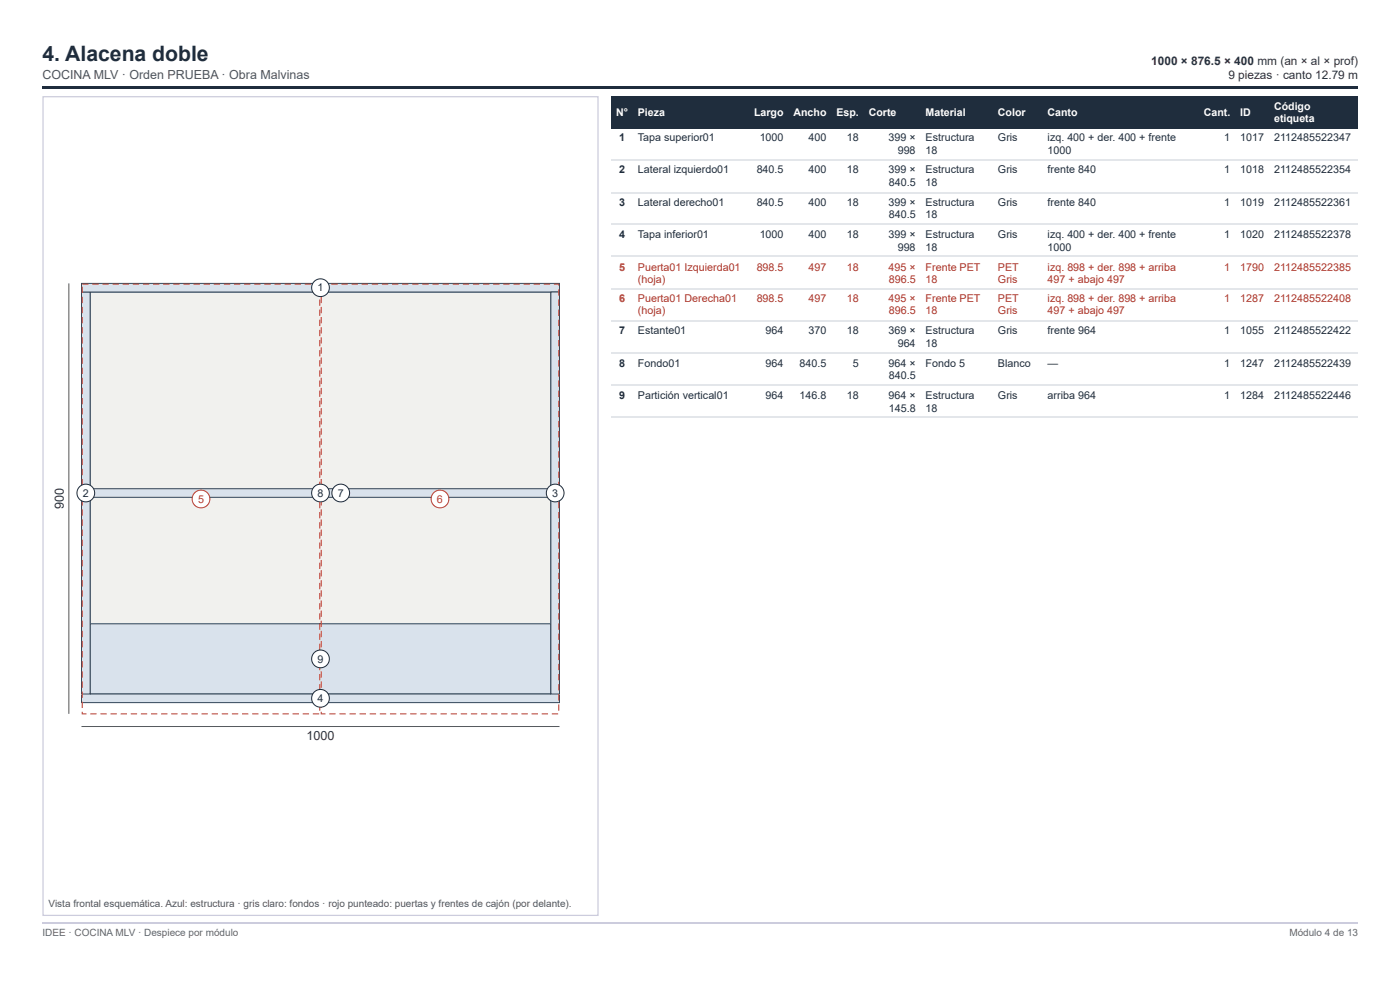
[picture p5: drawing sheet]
<svg xmlns="http://www.w3.org/2000/svg" width="297mm" height="210mm" viewBox="0 0 297 210" stroke-linecap="round" stroke-linejoin="round" font-family="sans-serif">
<path d="M9 18.3h279v.5h-279z" fill="#1f2d3d"/>
<path d="M9.1 20.5h117.8v173.6h-117.8z" fill="none" stroke="#ccd" stroke-width=".26"/>
<path d="M19.1 61.9h97.8v85.2h-97.8z" fill="#f1f1ee"/>
<path d="M19.1 61.9h97.8v85.2h-97.8z" fill="none" stroke="#34495e" stroke-width=".21"/>
<path d="M19.1 132.3h97.8v14.8h-97.8z" fill="#d9e2ec"/>
<path d="M19.1 132.3h97.8v14.8h-97.8z" fill="none" stroke="#34495e" stroke-width=".21"/>
<path d="M19.1 103.6h97.8v1.8h-97.8z" fill="#d9e2ec"/>
<path d="M19.1 103.6h97.8v1.8h-97.8z" fill="none" stroke="#34495e" stroke-width=".21"/>
<path d="M17.3 147.1h101.4v1.9h-101.4z" fill="#d9e2ec"/>
<path d="M17.3 147.1h101.4v1.9h-101.4z" fill="none" stroke="#34495e" stroke-width=".21"/>
<path d="M17.3 61.9h1.8v85.2h-1.8z" fill="#d9e2ec"/>
<path d="M17.3 61.9h1.8v85.2h-1.8z" fill="none" stroke="#34495e" stroke-width=".21"/>
<path d="M17.3 60.1h101.4v1.8h-101.4z" fill="#d9e2ec"/>
<path d="M17.3 60.1h101.4v1.8h-101.4z" fill="none" stroke="#34495e" stroke-width=".21"/>
<path d="M116.9 61.9h1.8v85.2h-1.8z" fill="#d9e2ec"/>
<path d="M116.9 61.9h1.8v85.2h-1.8z" fill="none" stroke="#34495e" stroke-width=".21"/>
<g fill="#c0392b">
<path d="M19.6 60.1h1.3v.2h-1.3zM21.7 60.1h1.4v.2h-1.4zM23.9 60.1h1.3v.2h-1.3zM26 60.1h1.4v.2h-1.4zM28.2 60.1h1.3v.2h-1.3zM30.3 60.1h1.4v.2h-1.4zM32.5 60.1h1.3v.2h-1.3zM34.6 60.1h1.4v.2h-1.4zM36.8 60.1h1.3v.2h-1.3zM38.9 60.1h1.3v.2h-1.3zM41.1 60.1h1.3v.2h-1.3zM43.2 60.1h1.3v.2h-1.3zM45.3 60.1h1.4v.2h-1.4zM47.5 60.1h1.3v.2h-1.3zM49.6 60.1h1.4v.2h-1.4zM51.8 60.1h1.3v.2h-1.3zM53.9 60.1h1.4v.2h-1.4zM56.1 60.1h1.3v.2h-1.3zM58.2 60.1h1.4v.2h-1.4zM60.4 60.1h1.3v.2h-1.3zM62.5 60.1h1.4v.2h-1.4zM64.7 60.1h1.3v.2h-1.3zM66.8 60.1h1.2v.4h-.3l.1-.3v.1h-1zM67.7 61.3h.3v1.4h-.3zM67.7 63.5h.3v1.3h-.3zM67.7 65.6h.3v1.4h-.3zM67.7 67.8h.3v1.3h-.3zM67.7 69.9h.3v1.4h-.3zM67.7 72.1h.3v1.3h-.3zM67.7 74.2h.3v1.4h-.3zM67.7 76.4h.3v1.3h-.3zM67.7 78.5h.3v1.4h-.3zM67.7 80.7h.3v1.3h-.3zM67.7 82.8h.3v1.3h-.3zM67.7 85h.3v1.3h-.3zM67.7 87.1h.3v1.3h-.3zM67.7 89.2h.3v1.4h-.3zM67.7 91.4h.3v1.3h-.3zM67.7 93.5h.3v1.4h-.3zM67.7 95.7h.3v1.3h-.3zM67.7 97.8h.3v1.4h-.3zM67.7 100h.3v1.3h-.3zM67.7 102.1h.3v1.4h-.3zM67.7 104.3h.3v1.3h-.3zM67.7 106.4h.3v1.4h-.3zM67.7 108.6h.3v1.3h-.3zM67.7 110.7h.3v1.3h-.3zM67.7 112.9h.3v1.3h-.3zM67.7 115h.3v1.3h-.3zM67.7 117.1h.3v1.4h-.3zM67.7 119.3h.3v1.3h-.3zM67.7 121.4h.3v1.4h-.3zM67.7 123.6h.3v1.3h-.3zM67.7 125.7h.3v1.4h-.3zM67.7 127.9h.3v1.3h-.3zM67.7 130h.3v1.4h-.3zM67.7 132.2h.3v1.3h-.3zM67.7 134.3h.3v1.4h-.3zM67.7 136.5h.3v1.3h-.3zM67.7 138.6h.3v1.3h-.3zM67.7 140.7h.3v1.4h-.3zM67.7 142.9h.3v1.3h-.3zM67.7 145h.3v1.4h-.3zM67.7 147.2h.3v1.3h-.3zM67.7 149.3h.3v1.4h-.3zM66.4 151.2h1.3v.3h-1.3zM64.2 151.2h1.4v.3h-1.4zM62.1 151.2h1.3v.3h-1.3zM59.9 151.2h1.4v.3h-1.4zM57.8 151.2h1.3v.3h-1.3zM55.6 151.2h1.4v.3h-1.4zM53.5 151.2h1.3v.3h-1.3zM51.3 151.2h1.4v.3h-1.4zM49.2 151.2h1.3v.3h-1.3zM47.1 151.2h1.3v.3h-1.3zM44.9 151.2h1.3v.3h-1.3zM42.8 151.2h1.3v.3h-1.3zM40.6 151.2h1.4v.3h-1.4zM38.5 151.2h1.3v.3h-1.3zM36.3 151.2h1.4v.3h-1.4zM34.2 151.2h1.3v.3h-1.3zM32 151.2h1.4v.3h-1.4zM29.9 151.2h1.3v.3h-1.3zM27.7 151.2h1.4v.3h-1.4zM25.6 151.2h1.3v.3h-1.3zM23.4 151.2h1.4v.3h-1.4zM21.3 151.2h1.3v.3h-1.3zM19.2 151.2h1.3v.3h-1.3zM17.3 150.9h.3l-.2 .4v-.1h1v.3h-1.1zM17.3 148.8h.3v1.3h-.3zM17.3 146.6h.3v1.4h-.3zM17.3 144.5h.3v1.3h-.3zM17.3 142.3h.3v1.4h-.3zM17.3 140.2h.3v1.3h-.3zM17.3 138h.3v1.4h-.3zM17.3 135.9h.3v1.3h-.3zM17.3 133.7h.3v1.4h-.3zM17.3 131.6h.3v1.3h-.3zM17.3 129.4h.3v1.4h-.3zM17.3 127.3h.3v1.3h-.3zM17.3 125.2h.3v1.3h-.3zM17.3 123h.3v1.4h-.3zM17.3 120.9h.3v1.3h-.3zM17.3 118.7h.3v1.4h-.3zM17.3 116.6h.3v1.3h-.3zM17.3 114.4h.3v1.4h-.3zM17.3 112.3h.3v1.3h-.3zM17.3 110.1h.3v1.4h-.3zM17.3 108h.3v1.3h-.3zM17.3 105.8h.3v1.4h-.3zM17.3 103.7h.3v1.3h-.3zM17.3 101.5h.3v1.4h-.3zM17.3 99.4h.3v1.3h-.3zM17.3 97.3h.3v1.3h-.3zM17.3 95.1h.3v1.4h-.3zM17.3 93h.3v1.3h-.3zM17.3 90.8h.3v1.4h-.3zM17.3 88.7h.3v1.3h-.3zM17.3 86.5h.3v1.4h-.3zM17.3 84.4h.3v1.3h-.3zM17.3 82.2h.3v1.4h-.3zM17.3 80.1h.3v1.3h-.3zM17.3 77.9h.3v1.4h-.3zM17.3 75.8h.3v1.3h-.3zM17.3 73.7h.3v1.3h-.3zM17.3 71.5h.3v1.3h-.3zM17.3 69.4h.3v1.3h-.3zM17.3 67.2h.3v1.4h-.3zM17.3 65.1h.3v1.3h-.3zM17.3 62.9h.3v1.4h-.3zM17.3 60.8h.3v1.3h-.3zM17.4 60.1h1.4v.2h-1.4z"/>
<path d="M70.3 60.1h1.3v.2h-1.3zM72.4 60.1h1.4v.2h-1.4zM74.6 60.1h1.3v.2h-1.3zM76.7 60.1h1.4v.2h-1.4zM78.9 60.1h1.3v.2h-1.3zM81 60.1h1.4v.2h-1.4zM83.2 60.1h1.3v.2h-1.3zM85.3 60.1h1.4v.2h-1.4zM87.5 60.1h1.3v.2h-1.3zM89.6 60.1h1.3v.2h-1.3zM91.8 60.1h1.3v.2h-1.3zM93.9 60.1h1.3v.2h-1.3zM96 60.1h1.4v.2h-1.4zM98.2 60.1h1.3v.2h-1.3zM100.3 60.1h1.4v.2h-1.4zM102.5 60.1h1.3v.2h-1.3zM104.6 60.1h1.4v.2h-1.4zM106.8 60.1h1.3v.2h-1.3zM108.9 60.1h1.4v.2h-1.4zM111.1 60.1h1.3v.2h-1.3zM113.2 60.1h1.4v.2h-1.4zM115.4 60.1h1.3v.2h-1.3zM117.5 60.1h1.2v.4h-.3l.1-.3v.1h-1zM118.4 61.3h.3v1.4h-.3zM118.4 63.5h.3v1.3h-.3zM118.4 65.6h.3v1.4h-.3zM118.4 67.8h.3v1.3h-.3zM118.4 69.9h.3v1.4h-.3zM118.4 72.1h.3v1.3h-.3zM118.4 74.2h.3v1.4h-.3zM118.4 76.4h.3v1.3h-.3zM118.4 78.5h.3v1.4h-.3zM118.4 80.7h.3v1.3h-.3zM118.4 82.8h.3v1.3h-.3zM118.4 85h.3v1.3h-.3zM118.4 87.1h.3v1.3h-.3zM118.4 89.2h.3v1.4h-.3zM118.4 91.4h.3v1.3h-.3zM118.4 93.5h.3v1.4h-.3zM118.4 95.7h.3v1.3h-.3zM118.4 97.8h.3v1.4h-.3zM118.4 100h.3v1.3h-.3zM118.4 102.1h.3v1.4h-.3zM118.4 104.3h.3v1.3h-.3zM118.4 106.4h.3v1.4h-.3zM118.4 108.6h.3v1.3h-.3zM118.4 110.7h.3v1.3h-.3zM118.4 112.9h.3v1.3h-.3zM118.4 115h.3v1.3h-.3zM118.4 117.1h.3v1.4h-.3zM118.4 119.3h.3v1.3h-.3zM118.4 121.4h.3v1.4h-.3zM118.4 123.6h.3v1.3h-.3zM118.4 125.7h.3v1.4h-.3zM118.4 127.9h.3v1.3h-.3zM118.4 130h.3v1.4h-.3zM118.4 132.2h.3v1.3h-.3zM118.4 134.3h.3v1.4h-.3zM118.4 136.5h.3v1.3h-.3zM118.4 138.6h.3v1.3h-.3zM118.4 140.7h.3v1.4h-.3zM118.4 142.9h.3v1.3h-.3zM118.4 145h.3v1.4h-.3zM118.4 147.2h.3v1.3h-.3zM118.4 149.3h.3v1.4h-.3zM117.1 151.2h1.3v.3h-1.3zM114.9 151.2h1.4v.3h-1.4zM112.8 151.2h1.3v.3h-1.3zM110.6 151.2h1.4v.3h-1.4zM108.5 151.2h1.3v.3h-1.3zM106.3 151.2h1.4v.3h-1.4zM104.2 151.2h1.3v.3h-1.3zM102 151.2h1.4v.3h-1.4zM99.9 151.2h1.3v.3h-1.3zM97.8 151.2h1.3v.3h-1.3zM95.6 151.2h1.3v.3h-1.3zM93.5 151.2h1.3v.3h-1.3zM91.3 151.2h1.4v.3h-1.4zM89.2 151.2h1.3v.3h-1.3zM87 151.2h1.4v.3h-1.4zM84.9 151.2h1.3v.3h-1.3zM82.7 151.2h1.4v.3h-1.4zM80.6 151.2h1.3v.3h-1.3zM78.4 151.2h1.4v.3h-1.4zM76.3 151.2h1.3v.3h-1.3zM74.1 151.2h1.4v.3h-1.4zM72 151.2h1.3v.3h-1.3zM69.9 151.2h1.3v.3h-1.3zM68 150.9h.3l-.2 .4v-.1h1v.3h-1.1zM68 148.8h.3v1.3h-.3zM68 146.6h.3v1.4h-.3zM68 144.5h.3v1.3h-.3zM68 142.3h.3v1.4h-.3zM68 140.2h.3v1.3h-.3zM68 138h.3v1.4h-.3zM68 135.9h.3v1.3h-.3zM68 133.7h.3v1.4h-.3zM68 131.6h.3v1.3h-.3zM68 129.4h.3v1.4h-.3zM68 127.3h.3v1.3h-.3zM68 125.2h.3v1.3h-.3zM68 123h.3v1.4h-.3zM68 120.9h.3v1.3h-.3zM68 118.7h.3v1.4h-.3zM68 116.6h.3v1.3h-.3zM68 114.4h.3v1.4h-.3zM68 112.3h.3v1.3h-.3zM68 110.1h.3v1.4h-.3zM68 108h.3v1.3h-.3zM68 105.8h.3v1.4h-.3zM68 103.7h.3v1.3h-.3zM68 101.5h.3v1.4h-.3zM68 99.4h.3v1.3h-.3zM68 97.3h.3v1.3h-.3zM68 95.1h.3v1.4h-.3zM68 93h.3v1.3h-.3zM68 90.8h.3v1.4h-.3zM68 88.7h.3v1.3h-.3zM68 86.5h.3v1.4h-.3zM68 84.4h.3v1.3h-.3zM68 82.2h.3v1.4h-.3zM68 80.1h.3v1.3h-.3zM68 77.9h.3v1.4h-.3zM68 75.8h.3v1.3h-.3zM68 73.7h.3v1.3h-.3zM68 71.5h.3v1.3h-.3zM68 69.4h.3v1.3h-.3zM68 67.2h.3v1.4h-.3zM68 65.1h.3v1.3h-.3zM68 62.9h.3v1.4h-.3zM68 60.8h.3v1.3h-.3zM68.1 60.1h1.4v.2h-1.4z"/>
</g>
<circle cx="68" cy="104.5" r="1.88" fill="#fff"/>
<circle cx="68" cy="104.5" r="1.88" fill="none" stroke="#1f2d3d" stroke-width=".21"/>
<circle cx="68" cy="139.7" r="1.88" fill="#fff"/>
<circle cx="68" cy="139.7" r="1.88" fill="none" stroke="#1f2d3d" stroke-width=".21"/>
<circle cx="72.3" cy="104.5" r="1.88" fill="#fff"/>
<circle cx="72.3" cy="104.5" r="1.88" fill="none" stroke="#1f2d3d" stroke-width=".21"/>
<circle cx="68" cy="148.1" r="1.88" fill="#fff"/>
<circle cx="68" cy="148.1" r="1.88" fill="none" stroke="#1f2d3d" stroke-width=".21"/>
<circle cx="18.2" cy="104.5" r="1.88" fill="#fff"/>
<circle cx="18.2" cy="104.5" r="1.88" fill="none" stroke="#1f2d3d" stroke-width=".21"/>
<circle cx="68" cy="61" r="1.88" fill="#fff"/>
<circle cx="68" cy="61" r="1.88" fill="none" stroke="#1f2d3d" stroke-width=".21"/>
<circle cx="117.8" cy="104.5" r="1.88" fill="#fff"/>
<circle cx="117.8" cy="104.5" r="1.88" fill="none" stroke="#1f2d3d" stroke-width=".21"/>
<circle cx="42.6" cy="105.8" r="1.88" fill="#fff"/>
<circle cx="42.6" cy="105.8" r="1.88" fill="none" stroke="#c0392b" stroke-width=".21"/>
<circle cx="93.3" cy="105.8" r="1.88" fill="#fff"/>
<circle cx="93.3" cy="105.8" r="1.88" fill="none" stroke="#c0392b" stroke-width=".21"/>
<path d="M14.6 60.1v91.2M17.3 154h101.4" fill="none" stroke="#555" stroke-width=".21"/>
<g fill="#1f2d3d">
<path d="M129.6 20.4h4.8v6.9h-4.8z"/>
<path d="M134.4 20.4h24.6v6.9h-24.6z"/>
<path d="M159 20.4h8.2v6.9h-8.2z"/>
<path d="M167.2 20.4h9.3v6.9h-9.3z"/>
<path d="M176.5 20.4h6.9v6.9h-6.9z"/>
<path d="M183.4 20.4h11.9v6.9h-11.9z"/>
<path d="M195.3 20.4h15.3v6.9h-15.3z"/>
<path d="M210.6 20.4h10.6v6.9h-10.6z"/>
<path d="M221.2 20.4h33.1v6.9h-33.1z"/>
<path d="M254.3 20.4h7.6v6.9h-7.6z"/>
<path d="M261.9 20.4h7.4v6.9h-7.4z"/>
<path d="M269.3 20.4h18.7v6.9h-18.7z"/>
</g>
<path d="M129.6 34h158.4M129.6 40.9h158.4M129.6 47.5h158.4M129.6 54.4h158.4M129.6 61.3h158.4M129.6 68.1h158.4M129.6 74.7h158.4M129.6 81.6h158.4M129.6 88.5h158.4" fill="none" stroke="#e3e6ea" stroke-width=".26"/>
<path d="M9 195.7h279" fill="none" stroke="#ccd" stroke-width=".26"/>
<text font-size="4.5" fill="#1f2d3d" x="9" y="13">4. Alacena doble</text>
<g font-size="2.7" fill="#333">
<text x="13.5" y="108" transform="rotate(-90 13.5 108)">900</text>
<text x="65" y="157">1000</text>
</g>
<text font-size="2.6" fill="#555" x="9" y="16.7">COCINA MLV · Orden PRUEBA · Obra Malvinas</text>
<g font-size="2.5" fill="#333">
<text x="244.3" y="13.8">1000 × 876.5 × 400 mm (an × al × prof)</text>
<text x="260.6" y="16.7">9 piezas · canto 12.79 m</text>
</g>
<g font-size="2.3" fill="#1f2d3d">
<text x="131.3" y="29.9">1</text>
<text x="135.3" y="29.9">Tapa superior01</text>
<text x="161.2" y="29.9">1000</text>
<text x="171.5" y="29.9">400</text>
<text x="179.7" y="29.9">18</text>
<text x="188.5" y="29.9">399 ×</text>
<text x="196.4" y="29.9">Estructura</text>
<text x="211.7" y="29.9">Gris</text>
<text x="222.3" y="29.9">izq. 400 + der. 400 + frente</text>
<text x="259.7" y="29.9">1</text>
<text x="263.1" y="29.9">1017</text>
<text x="270.3" y="29.9">2112485522347</text>
<text x="190.5" y="32.5">998</text>
<text x="196.4" y="32.5">18</text>
<text x="222.3" y="32.5">1000</text>
<text x="131.3" y="36.8">2</text>
<text x="135.3" y="36.8">Lateral izquierdo01</text>
<text x="160.5" y="36.8">840.5</text>
<text x="171.5" y="36.8">400</text>
<text x="179.7" y="36.8">18</text>
<text x="188.5" y="36.8">399 ×</text>
<text x="188.6" y="39.4">840.5</text>
<text x="196.4" y="36.8">Estructura</text>
<text x="196.4" y="39.4">18</text>
<text x="211.7" y="36.8">Gris</text>
<text x="222.3" y="36.8">frente 840</text>
<text x="259.7" y="36.8">1</text>
<text x="263.1" y="36.8">1018</text>
<text x="270.3" y="36.8">2112485522354</text>
<text x="131.3" y="43.7">3</text>
<text x="135.3" y="43.7">Lateral derecho01</text>
<text x="160.5" y="43.7">840.5</text>
<text x="171.5" y="43.7">400</text>
<text x="179.7" y="43.7">18</text>
<text x="188.5" y="43.7">399 ×</text>
<text x="188.6" y="46.3">840.5</text>
<text x="196.4" y="43.7">Estructura</text>
<text x="196.4" y="46.3">18</text>
<text x="211.7" y="43.7">Gris</text>
<text x="222.3" y="43.7">frente 840</text>
<text x="259.7" y="43.7">1</text>
<text x="263.1" y="43.7">1019</text>
<text x="270.3" y="43.7">2112485522361</text>
<text x="131.3" y="50.5">4</text>
<text x="135.3" y="50.5">Tapa inferior01</text>
<text x="161.2" y="50.5">1000</text>
<text x="171.5" y="50.5">400</text>
<text x="179.7" y="50.5">18</text>
<text x="188.5" y="50.5">399 ×</text>
<text x="190.5" y="53.2">998</text>
<text x="196.4" y="50.5">Estructura</text>
<text x="196.4" y="53.2">18</text>
<text x="211.7" y="50.5">Gris</text>
<text x="222.3" y="50.5">izq. 400 + der. 400 + frente</text>
<text x="222.3" y="53.2">1000</text>
<text x="259.7" y="50.5">1</text>
<text x="263.1" y="50.5">1020</text>
<text x="270.3" y="50.5">2112485522378</text>
<text x="67.4" y="61.8">1</text>
<text x="131.3" y="70.9">7</text>
<text x="135.3" y="70.9">Estante01</text>
<text x="162.4" y="70.9">964</text>
<text x="171.5" y="70.9">370</text>
<text x="179.7" y="70.9">18</text>
<text x="188.5" y="70.9">369 ×</text>
<text x="196.4" y="70.9">Estructura</text>
<text x="211.7" y="70.9">Gris</text>
<text x="222.3" y="70.9">frente 964</text>
<text x="259.7" y="70.9">1</text>
<text x="263.1" y="70.9">1055</text>
<text x="270.3" y="70.9">2112485522422</text>
<text x="131.3" y="77.8">8</text>
<text x="135.3" y="77.8">Fondo01</text>
<text x="162.4" y="77.8">964</text>
<text x="169.6" y="77.8">840.5</text>
<text x="180.9" y="77.8">5</text>
<text x="188.5" y="77.8">964 ×</text>
<text x="190.5" y="73.6">964</text>
<text x="196.4" y="73.6">18</text>
<text x="196.4" y="77.8">Fondo 5</text>
<text x="211.7" y="77.8">Blanco</text>
<text x="222.3" y="77.8">—</text>
<text x="259.7" y="77.8">1</text>
<text x="263.1" y="77.8">1247</text>
<text x="270.3" y="77.8">2112485522439</text>
<text x="188.6" y="80.4">840.5</text>
<text x="131.3" y="84.7">9</text>
<text x="135.3" y="84.7">Partición vertical01</text>
<text x="162.4" y="84.7">964</text>
<text x="169.6" y="84.7">146.8</text>
<text x="179.7" y="84.7">18</text>
<text x="188.5" y="84.7">964 ×</text>
<text x="188.6" y="87.3">145.8</text>
<text x="196.4" y="84.7">Estructura</text>
<text x="196.4" y="87.3">18</text>
<text x="211.7" y="84.7">Gris</text>
<text x="222.3" y="84.7">arriba 964</text>
<text x="259.7" y="84.7">1</text>
<text x="263.1" y="84.7">1284</text>
<text x="270.3" y="84.7">2112485522446</text>
<text x="17.6" y="105.3">2</text>
<text x="67.4" y="105.3">8</text>
<text x="71.6" y="105.3">7</text>
<text x="117.1" y="105.3">3</text>
<text x="67.4" y="140.5">9</text>
<text x="67.4" y="148.9">4</text>
</g>
<g font-size="2.3" fill="#a93226">
<text x="131.3" y="57.4">5</text>
<text x="135.3" y="57.4">Puerta01 Izquierda01</text>
<text x="160.5" y="57.4">898.5</text>
<text x="171.5" y="57.4">497</text>
<text x="179.7" y="57.4">18</text>
<text x="188.5" y="57.4">495 ×</text>
<text x="196.4" y="57.4">Frente PET</text>
<text x="211.7" y="57.4">PET</text>
<text x="222.3" y="57.4">izq. 898 + der. 898 + arriba</text>
<text x="259.7" y="57.4">1</text>
<text x="263.1" y="57.4">1790</text>
<text x="270.3" y="57.4">2112485522385</text>
<text x="131.3" y="64">6</text>
<text x="135.3" y="60.1">(hoja)</text>
<text x="135.3" y="64">Puerta01 Derecha01</text>
<text x="160.5" y="64">898.5</text>
<text x="171.5" y="64">497</text>
<text x="179.7" y="64">18</text>
<text x="188.5" y="64">495 ×</text>
<text x="188.6" y="60.1">896.5</text>
<text x="196.4" y="60.1">18</text>
<text x="196.4" y="64">Frente PET</text>
<text x="211.7" y="60.1">Gris</text>
<text x="211.7" y="64">PET</text>
<text x="222.3" y="60.1">497 + abajo 497</text>
<text x="222.3" y="64">izq. 898 + der. 898 + arriba</text>
<text x="259.7" y="64">1</text>
<text x="263.1" y="64">1287</text>
<text x="270.3" y="64">2112485522408</text>
<text x="135.3" y="66.7">(hoja)</text>
<text x="188.6" y="66.7">896.5</text>
<text x="196.4" y="66.7">18</text>
<text x="211.7" y="66.7">Gris</text>
<text x="222.3" y="66.7">497 + abajo 497</text>
</g>
<g font-size="2.3" fill="#c0392b">
<text x="42" y="106.6">5</text>
<text x="92.7" y="106.6">6</text>
</g>
<g font-size="2.2" fill="#fff">
<text x="270.3" y="23.3">Código</text>
<text x="130.7" y="24.6">N°</text>
<text x="135.3" y="24.6">Pieza</text>
<text x="160" y="24.6">Largo</text>
<text x="168.3" y="24.6">Ancho</text>
<text x="177.5" y="24.6">Esp.</text>
<text x="184.3" y="24.6">Corte</text>
<text x="196.4" y="24.6">Material</text>
<text x="211.7" y="24.6">Color</text>
<text x="222.3" y="24.6">Canto</text>
<text x="255.4" y="24.6">Cant.</text>
<text x="263.1" y="24.6">ID</text>
<text x="270.3" y="25.9">etiqueta</text>
</g>
<text font-size="2.1" fill="#555" x="10.3" y="192.4">Vista frontal esquemática. Azul: estructura · gris claro: fondos · rojo punteado: puertas y frentes de cajón (por delante).</text>
<g font-size="2.1" fill="#666">
<text x="9" y="198.4">IDEE · COCINA MLV · Despiece por módulo</text>
<text x="273.5" y="198.4">Módulo 4 de 13</text>
</g>
</svg>
